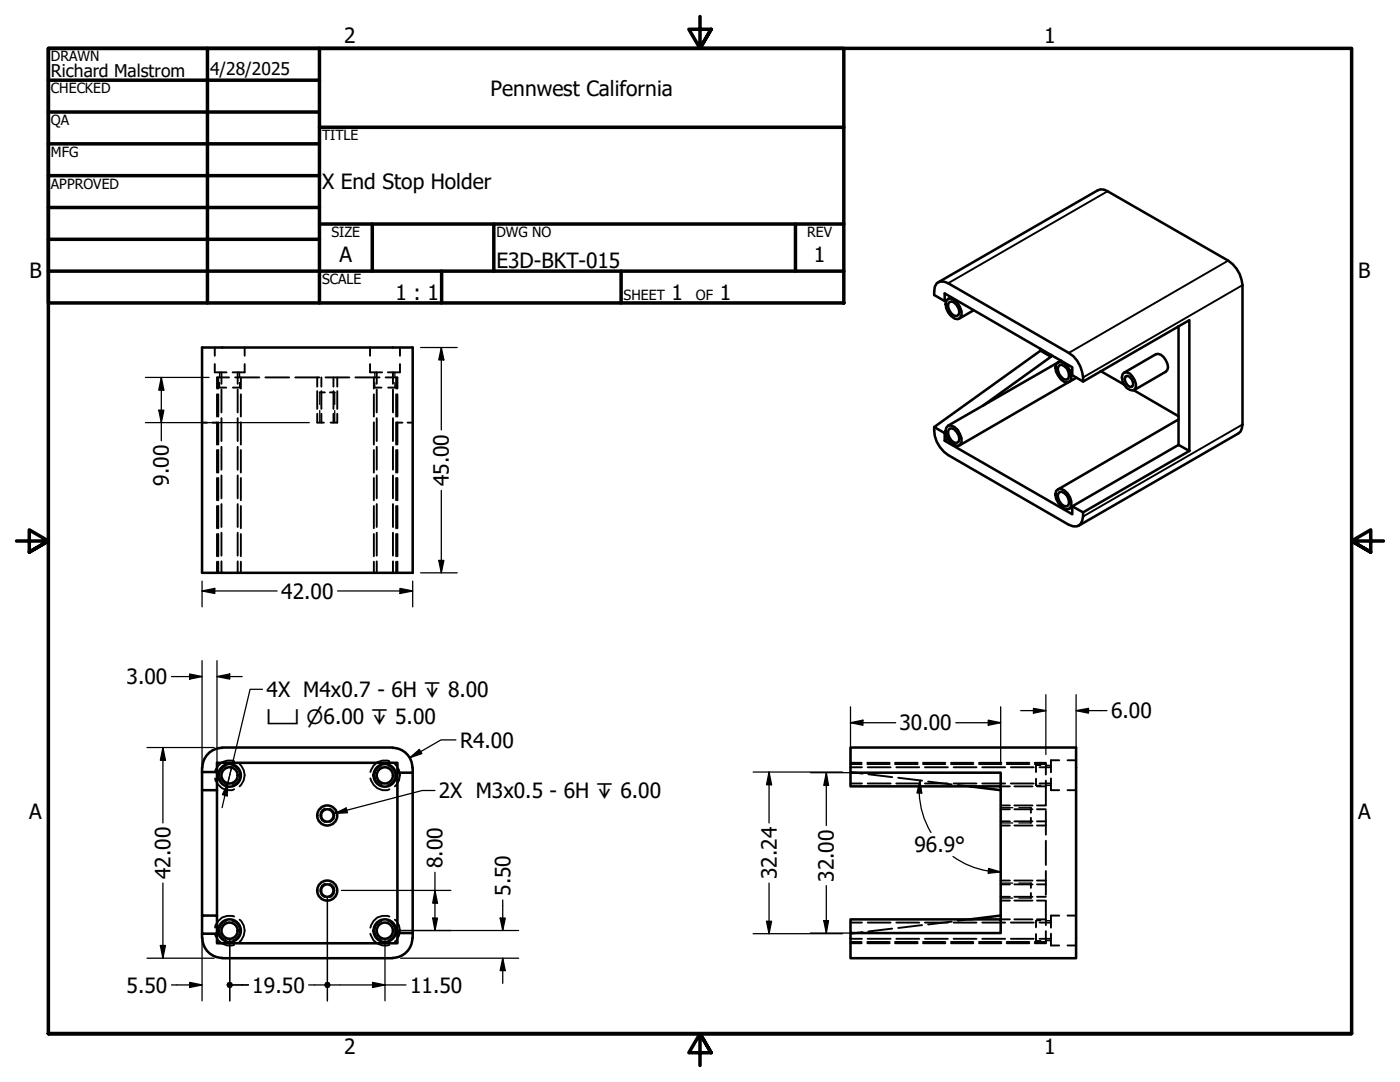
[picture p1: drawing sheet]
<svg xmlns="http://www.w3.org/2000/svg" width="279mm" height="216mm" viewBox="0 0 279 216" stroke-linecap="round" stroke-linejoin="round" font-family="sans-serif">
<!-- layer: Hidden Narrow (ANSI) -->
<g fill="none" stroke="#000" stroke-width=".25">
<path d="M43.8 74.3v1M43.8 76.3v1M47.8 74.3v1M47.8 76.3v1M63.8 78.3v2.4M66.8 78.3v2.4M74.8 74.3v1M74.8 76.3v1M78.8 74.3v1M78.8 76.3v1M63.8 81.9v2.4M66.8 81.9v2.4"/>
<path d="M45.2 152.8a2 2 0 0 0-1.4 1.9 2 2 0 0 0 1.4 1.9M46.4 152.8a1.9 1.9 0 0 1 1.5 1.9 1.9 1.9 0 0 1-1.5 1.8M76.2 152.8a2 2 0 0 0-1.4 1.9 2 2 0 0 0 1.4 1.9M77.4 152.8a1.9 1.9 0 0 1 1.4 1.9 1.9 1.9 0 0 1-1.4 1.8M206.8 152.7h.9M206.8 156.7h.9M208.7 152.7h1M208.7 156.7h1M64.9 176.3a1.45 1.45 0 0 0-1.1 1.4 1.45 1.45 0 0 0 1.1 1.4M64.9 161.3a1.45 1.45 0 0 0-1.1 1.4 1.45 1.45 0 0 0 1.1 1.4M65.8 176.3a1.47 1.47 0 0 1 1 1.4 1.47 1.47 0 0 1-1 1.4M65.8 161.3a1.47 1.47 0 0 1 1 1.4 1.47 1.47 0 0 1-1 1.4"/>
<path d="M199.7 179.2h2.4M199.7 176.2h2.4M199.7 164.2h2.4M199.7 161.2h2.4M203.3 179.2h2.4M203.3 176.2h2.4M203.3 164.2h2.4M203.3 161.2h2.4M45.2 183.8a2 2 0 0 0-1.4 1.9 2 2 0 0 0 1.4 1.9M46.4 183.8a1.94 1.94 0 0 1 1.5 1.9 1.94 1.94 0 0 1-1.5 1.9M76.2 183.8a2 2 0 0 0-1.4 1.9 2 2 0 0 0 1.4 1.9M77.4 183.8a1.94 1.94 0 0 1 1.4 1.9 1.94 1.94 0 0 1-1.4 1.9"/>
<path d="M206.8 183.7h.9M206.8 187.7h.9M208.7 183.7h1M208.7 187.7h1"/>
</g>
<!-- layer: Hidden (ANSI) -->
<g fill="none" stroke="#000" stroke-width=".38">
<path d="M42.9 72.6v1.7h2.3M42.9 69.3v1.7M43.3 78.7v4.4M43.6 75.3v2.2M43.6 78.7v4.4M43.8 77.3h1.3M44.2 74.3v2.3M44.2 77.7v4.6M45.7 75.3h-2.4v2.2M46.5 77.3h1.3M46.9 75.3h4.9M47.4 74.3v2.3"/>
<path d="M47.4 77.7v4.6M48.1 75.3v2.2M48.1 78.7v4.4M48.8 72.6v1.7h-2.4M48.8 69.3v1.7M53 75.3h4.7M58.9 75.3h4.9M63.3 75.3v1.9M63.3 78v3.6M63.8 78.3h1M64.1 75.3v1.9M64.1 78v3.6"/>
<path d="M65 75.3h4.7M65.8 78.3h1M66.5 75.3v1.9M66.5 78v3.6M67.3 75.3v1.9M67.3 78v3.6M70.9 75.3h4.9M73.9 72.6v1.7h2.4M73.9 69.3v1.7M74.6 75.3v2.2M74.6 78.7v4.4M74.8 77.3h1.3"/>
<path d="M75.2 74.3v2.3M75.2 77.7v4.6M77 75.3h2.3v2.2M77.5 77.3h1.3M78.4 74.3v2.3M78.4 77.7v4.6M79.1 75.3v2.2M79.1 78.7v4.4M79.3 78.7v4.4M79.8 72.6v1.7h-2.4M79.8 69.3v1.7M40.3 84.3h1"/>
<path d="M42.4 84.3h.9M43.3 84.3v4.4M43.3 89.8v4.5M43.3 95.4v4.4M43.6 84.3v4.4M43.6 89.8v4.5M43.6 95.4v4.4M44.2 83.4v4.6M44.2 89.2v4.5M44.2 94.9v4.5M47.4 83.4v4.6M47.4 89.2v4.5"/>
<path d="M47.4 94.9v4.5M48.1 84.3v4.4M48.1 89.8v4.5M48.1 95.4v4.4M63.3 82.5v1.8h1.3M64.1 82.5v1.8M66.5 82.5v1.8M67.3 82.5v1.8h-1.3M74.6 84.3v4.4M74.6 89.8v4.5M74.6 95.4v4.4M75.2 83.4v4.6"/>
<path d="M75.2 89.2v4.5M75.2 94.9v4.5M78.4 83.4v4.6M78.4 89.2v4.5M78.4 94.9v4.5M79.1 84.3v4.4M79.1 89.8v4.5M79.1 95.4v4.4M79.3 84.3h1M79.3 84.3v4.4M79.3 89.8v4.5M79.3 95.4v4.4"/>
<path d="M81.3 84.3h1.1M43.3 101v4.4M43.3 106.6v4.4M43.3 112.1v2.2M43.6 101v4.4M43.6 106.6v4.4M43.6 112.1v2.2M44.2 100.6v4.6M44.2 106.3v4.6M44.2 112v2.3M47.4 100.6v4.6M47.4 106.3v4.6"/>
<path d="M47.4 112v2.3M48.1 101v4.4M48.1 106.6v4.4M48.1 112.1v2.2M74.6 101v4.4M74.6 106.6v4.4M74.6 112.1v2.2M75.2 100.6v4.6M75.2 106.3v4.6M75.2 112v2.3M78.4 100.6v4.6M78.4 106.3v4.6"/>
<path d="M78.4 112v2.3M79.1 101v4.4M79.1 106.6v4.4M79.1 112.1v2.2M79.3 101v4.4M79.3 106.6v4.4M79.3 112.1v2.2M42.9 155.3a2.85 2.85 0 0 0 3.8 2.2M46.7 151.9a2.85 2.85 0 0 0-3.8 2.2M47.8 152.5a2.94 2.94 0 0 1 0 4.4M73.9 155.3a2.85 2.85 0 0 0 3.8 2.2M77.7 151.9a2.85 2.85 0 0 0-3.8 2.2"/>
<path d="M78.8 152.5a2.94 2.94 0 0 1 0 4.4M169.7 153.1h2.3M169.7 156.3h2.3M169.7 152.5h2.3M169.7 154.1l2.4 .3M169.7 152.2h2.3M173.1 152.5h4.4M173.1 152.2h4.4M173.2 153.1h4.5M173.2 156.3h4.5M173.3 154.5l4.8 .6M178.6 152.5h4.5"/>
<path d="M178.6 152.2h4.5M178.9 153.1h4.6M178.9 156.3h4.6M179.3 155.2l4.7 .6M184.2 152.5h4.5M184.2 152.2h4.5M184.6 153.1h4.6M184.6 156.3h4.6M185.2 156l4.7 .5M189.8 152.5h4.4M189.8 152.2h4.4M190.3 153.1h4.6"/>
<path d="M190.3 156.3h4.6M191.1 156.7l2.4 .2M195.4 152.5h4.4M195.4 152.2h4.4M196 153.1h4.6M196 156.3h4.6M199.7 156.9h1.8M200.9 152.5h4.5M200.9 152.2h4.5M201.7 153.1h4.6M201.7 156.3h4.6M202.4 156.9h3.7"/>
<path d="M206.5 152.2h2.2v2.4M206.5 152.5h2.2M206.8 152.7v1.4M206.8 155.4v1.3M206.9 156.9h1.8M207.5 153.1h2.2M207.5 156.3h2.2M208.7 155.8v4.8M209.7 155.3v2.4h1.7M211.4 151.7h-1.7v2.4M213 151.7h1.8M213 157.7h1.8"/>
<path d="M199.7 178.9h1.8M199.7 176.5h1.8M199.7 163.9h1.8M199.7 161.5h1.8M199.7 164.7h1.8M199.7 160.7h1.8M199.7 179.7h1.8M199.7 175.7h1.8M202.4 178.9h3.7M202.4 176.5h3.7M202.4 163.9h3.7M202.4 161.5h3.7"/>
<path d="M202.4 164.7h3.7M202.4 160.7h3.7M202.4 179.7h3.7M202.4 175.7h3.7M205.7 161.2v1M205.7 163.2v1M205.7 176.2v1M205.7 178.2v1M206.9 178.9h1.8M206.9 176.5h1.8M206.9 163.9h1.8M206.9 161.5h1.8"/>
<path d="M206.9 164.7h1.8M206.9 160.7h1.8M206.9 179.7h1.8M206.9 175.7h1.8M208.7 161.8v4.8M208.7 167.8v4.8M208.7 173.8v4.8M208.7 179.8v4.8M42.9 186.3a2.94 2.94 0 0 0 3.8 2.2M46.7 182.9a2.84 2.84 0 0 0-3.8 2.2M47.8 183.5a2.87 2.87 0 0 1 0 4.4M73.9 186.3a2.94 2.94 0 0 0 3.8 2.2"/>
<path d="M77.7 182.9a2.84 2.84 0 0 0-3.8 2.2M78.8 183.5a2.87 2.87 0 0 1 0 4.4M169.7 184.1h2.3M169.7 187.3h2.3M169.7 188h2.3M169.7 188.2h2.3M172.1 186l-2.4 .3M173.1 188h4.4M173.1 188.2h4.4M173.2 184.1h4.5M173.2 187.3h4.5M178.1 185.3l-4.8 .6"/>
<path d="M178.6 188h4.5M178.6 188.2h4.5M178.9 184.1h4.6M178.9 187.3h4.6M184 184.6l-4.7 .6M184.2 188h4.5M184.2 188.2h4.5M184.6 184.1h4.6M184.6 187.3h4.6M189.8 188h4.4M189.8 188.2h4.4M189.9 183.9l-4.7 .6"/>
<path d="M190.3 184.1h4.6M190.3 187.3h4.6M193.5 183.5l-2.4 .2M195.4 188h4.4M195.4 188.2h4.4M196 184.1h4.6M196 187.3h4.6M199.7 183.5h1.8M200.9 188h4.5M200.9 188.2h4.5M201.7 184.1h4.6M201.7 187.3h4.6"/>
<path d="M202.4 183.5h3.7M206.5 188h2.2M206.8 183.7v1.3M206.8 186.4v1.3M206.9 183.5h1.8M207.5 184.1h2.2M207.5 187.3h2.2M208.7 185.8v2.4h-2.2M209.7 186.3v2.4h1.7M211.4 182.7h-1.7v2.4M213 182.7h1.8M213 188.7h1.8"/>
</g>
<!-- layer: Visible (ANSI) -->
<g fill="none" stroke="#000" stroke-width=".51">
<path d="M187.3 56.3l31.8-18.3 .5-.2h.7l.7 .4 24.1 13.8a6.4 6.4 0 0 1 2.9 4.9v27.8l-.4 1.4-.5 .4-31.8 18.4M188.9 59.9l-.4 .2-2.1-1.2 .2-1.7a1.66 1.66 0 0 1 2.6-.7l24.1 13.9a6.4 6.4 0 0 1 2.9 5.7M189.2 59.6a2.19 2.19 0 0 1 2.4 1.7l.3 .8v.8l-.3 .5-.5 .3a3 3 0 0 1-2.3-3.7zM189.8 59.3l-.6 .4M40.3 69.3h42.1v45h-42.1zM188.5 60.1v-1.6l25.5 14.8v1.6l2.2 1.2 21.2-12.2v26.1l-21.2 12.2-2.2-1.2 21.2-12.2 2.2 1.2M189.5 60.3l.4-.2a2.26 2.26 0 0 1 1.4 2.7l-.4 .3a2.03 2.03 0 0 1-1.7-2.5zM194.3 61.9l-2.8 1.7M207.6 69.6v.4l-21.2 15.2 2.1 1.2M207.6 70l2.1 1.2M209.7 71.2l-13.5 9.8M209.7 70.8v.4"/>
<path d="M210.8 72.7l.4-.4a2.29 2.29 0 0 1 2.4 1.6l.2 .9v.8l-.2 .5a1.66 1.66 0 0 1-2.4-1.1l-.4-.8-.2-.9zM211.4 72.9l.4-.1a2.15 2.15 0 0 1 1.4 2.7l-.3 .3-.6-.1a2.47 2.47 0 0 1-1.2-2.4zM211.8 71.9l-22.6 13.1M214.8 75.4l-23.3 13.5M219.6 74l4.8 2.8M224 74.7l.3-.3 .6-.1a2.96 2.96 0 0 1 1.8 2.9l-.3 .5a1.62 1.62 0 0 1-2.1-.9l-.4-1.5zM224.3 74.4l6.4-3.7a1.74 1.74 0 0 1 2 1.2 1.64 1.64 0 0 1 0 2.3l-6.4 3.7M224.6 75.1a1.2 1.2 0 0 1 1.5 1.2v.6l-.2 .3a1.51 1.51 0 0 1-1.3-2.1zM226.3 77.9l8.9 5.2M235.2 65.1v23.7M186.4 85.2a6.1 6.1 0 0 0 2.8 5.6l24.1 13.9a1.64 1.64 0 0 0 2.7-.8l.2-1.7M188.5 86.4v1.5l25.5 14.7v-1.6"/>
<path d="M188.7 86.3l-.2 .1M188.8 85.3l.4-.3a2.19 2.19 0 0 1 2.4 1.6l.3 .8v.8l-.3 .6a1.82 1.82 0 0 1-2.4-1.1l-.4-.9-.1-.8zM189.2 87.6l-.7 .3M189.5 85.5h.4a2.26 2.26 0 0 1 1.4 2.6l-.4 .3a2 2 0 0 1-1.4-2.9zM210.8 98l.4-.4a2.29 2.29 0 0 1 2.4 1.7l.2 .8v.7l-.2 .6a1.78 1.78 0 0 1-2.4-1.1l-.4-.8-.2-.8zM211.4 98.2l.4-.1a2.12 2.12 0 0 1 1.4 2.7l-.3 .2a2.01 2.01 0 0 1-1.8-2.4zM235.2 83.7l-24.1 14M214 101.2l-.6 .3M40.3 154.1v32.2h3v-3.6h-3M40.3 154.1h3v3.6h-3M40.3 153.2v.9M43.3 154.1v-1.9h36v2"/>
<path d="M43.3 157.7v25M44.3 149.2h34.1M44.4 149.2a4 4 0 0 0-4 4M78.3 149.2a4 4 0 0 1 4 4M79.3 154.2h3.1v32h-3.1zM82.4 153.2v1M169.7 154.2v-5h45.1v42h-45.1v-5M193.5 156.9l6.2 .8M199.7 156.9h-30v-2.7h30v32h-30v-2.7h30M40.3 186.3v.9M40.4 187.2a4 4 0 0 0 4 3.9M44.3 191.2h34.1"/>
<path d="M79.3 186.2v2h-36v-1.9M82.3 187.2a4 4 0 0 1-4 3.9M82.4 186.2v1M199.7 182.7l-6.2 .8"/>
<circle cx="45.8" cy="154.7" r="1.62"/>
<circle cx="45.8" cy="154.7" r="2.25"/>
<circle cx="76.8" cy="154.7" r="1.62"/>
<circle cx="76.8" cy="154.7" r="2.25"/>
<circle cx="65.3" cy="162.7" r="1.24"/>
<circle cx="65.3" cy="177.7" r="1.24"/>
<circle cx="65.3" cy="162.7" r="2"/>
<circle cx="65.3" cy="177.7" r="2"/>
<circle cx="45.8" cy="185.7" r="1.62"/>
<circle cx="45.8" cy="185.7" r="2.25"/>
<circle cx="76.8" cy="185.7" r="1.62"/>
<circle cx="76.8" cy="185.7" r="2.25"/>
</g>
<!-- layer: Visible Narrow (ANSI) -->
<path d="M221 38.2l-31.8 18.3M245.1 52l-31.8 18.4M248 56.9l-31.8 18.4M248 84.7l-31.8 18.4" fill="none" stroke="#000" stroke-width=".38"/>
<!-- layer: Border (ANSI) -->
<g fill="none" stroke="#000" stroke-width=".7">
<path d="M9.7 9.7h158.7v50.8h-158.7zM9.7 16h54.1M41.4 9.7v50.8M63.8 9.7v50.8M139.7 3.3v6.4l-2.2-3.9h4.4l-2.2 3.9 2.2-3.9M9.7 22.4h54.1M9.7 28.7h54.1M9.7 35.1h54.1M63.8 25.4h104.6M9.7 41.4h54.1M9.7 47.8h54.1M9.7 54.1h158.7"/>
<path d="M63.8 44.7h104.6M74.3 44.7v9.4M88.1 54.1v6.4M98.6 44.7v9.4M124 54.1v6.4M158.7 44.7v9.4M3.3 107.9h6.4l-3.9-2.2v4.5l3.9-2.3-3.9 2.3M276.1 107.9h-6.4l3.9-2.2v4.5l-3.9-2.3 3.9 2.3M9.7 206.2v-196.5h260v196.5h-260h260M141.9 210.1l-2.2-3.9 2.2 3.9h-4.4l2.2-3.9v6.4"/>
</g>
<!-- layer: Dimension (ANSI) -->
<g fill="none" stroke="#000" stroke-width=".25">
<path d="M29 75.3h12.7M32.2 75.3l.5 2.6h-1zM32.2 75.3v12.6M83.9 69.3h7.3M88.1 69.3l.5 2.5h-1zM88.1 69.3v16.5M29 84.3h32.7M31.7 81.9h1l-.5 2.4zM88.1 97.9v16.4M40.3 117.9l2.6-.5v1zM40.3 117.9h15M40.3 116v5.1"/>
<path d="M67.4 117.9h15M79.8 117.4l2.6 .5-2.6 .5zM82.4 116v5.1M83.9 114.3h7.3M87.6 111.8h1l-.5 2.5zM34.2 135h6.1M37.8 134.5l2.5 .5-2.5 .5zM40.3 131.8v24.3M43.3 135l2.5-.5v1zM43.3 135h5M43.3 131.8v24.3M208.7 138.6v12"/>
<path d="M214.8 138.6v13M29.3 149.2h13.4M32.5 149.2l.5 2.5h-1zM32.5 149.2v15M81.8 151.2l1.9-1.7 .5 .9zM91 147.6h-3l-6.2 3.6M150.3 154.1h17.8M153.5 154.1l.5 2.5h-1zM153.5 154.1v10.1M161.7 154.2h36.4M164.9 154.2l.5 2.5h-1zM164.9 154.2v10.5"/>
<path d="M169.7 144.2l2.5-.5v1zM169.7 144.2h9.1M169.7 141v11.6M183.6 155.8l.4 2.4h-1zM183.6 155.8a16.2 16.2 0 0 0 2.2 10.3M190.8 144.2h8.9M197.2 143.7l2.5 .5-2.5 .5zM199.7 141v11.6M203.7 141.8h5M206.2 141.4l2.5 .4-2.5 .5zM214.8 141.8l2.4-.4v.9zM214.8 141.8h6.1"/>
<path d="M32.5 176.2v15M65.3 179.3v20.4M68.1 177.7h21.9M86.8 177.7l.5 2.5h-.9zM86.8 174.1v11.6M100.3 179.6v6.1M153.5 176.2v10.1M164.9 176.7v9.5M190.2 170.9a16.3 16.3 0 0 0 7 2.9M197.2 173.7l2.5 .3M197.3 173.3l2.4 .7-2.5 .2zM29.3 191.2h13.4"/>
<path d="M32 188.7h1l-.5 2.5zM34.2 196.5h6.1M37.8 196l2.5 .5-2.5 .5zM40.3 184.3v15.4M45.8 187.3v12.4M46.5 196.5h3.1M61.6 196.5h3.1M66 196.5h15M74.4 196l2.4 .5-2.4 .5zM76.8 187.3v12.4M78.4 185.7h25.1M79.9 191.2h23.6"/>
<path d="M86.4 183.2h.9l-.5 2.5zM99.8 183.2h1l-.5 2.5zM100.3 191.2l.5 2.5h-1zM100.3 191.2v5M150.3 186.3h17.8M153 183.8h1l-.5 2.5zM161.7 186.2h36.4M164.4 183.7h1l-.5 2.5z"/>
</g>
<g fill="#000">
<path d="M32.2 75.3l.5 2.6h-1zM88.1 69.3l.5 2.5h-1zM31.7 81.9h1l-.5 2.4zM40.3 117.9l2.6-.5v1zM79.8 117.4l2.6 .5-2.6 .5zM87.6 111.8h1l-.5 2.5zM37.8 134.5l2.5 .5-2.5 .5zM43.3 135l2.5-.5v1zM32.5 149.2l.5 2.5h-1zM81.8 151.2l1.9-1.7 .5 .9zM153.5 154.1l.5 2.5h-1zM164.9 154.2l.5 2.5h-1z"/>
<path d="M169.7 144.2l2.5-.5v1zM183.6 155.8l.4 2.4h-1zM197.2 143.7l2.5 .5-2.5 .5zM206.2 141.4l2.5 .4-2.5 .5zM214.8 141.8l2.4-.4v.9zM197.3 173.3l2.4 .7-2.5 .2zM32 188.7h1l-.5 2.5zM37.8 196l2.5 .5-2.5 .5zM74.4 196l2.4 .5-2.4 .5zM86.4 183.2h.9l-.5 2.5zM86.8 177.7l.5 2.5h-.9zM99.8 183.2h1l-.5 2.5z"/>
<path d="M100.3 191.2l.5 2.5h-1zM153 183.8h1l-.5 2.5zM164.4 183.7h1l-.5 2.5z"/>
<circle cx="45.8" cy="196.5" r=".63"/>
<circle cx="65.3" cy="196.5" r=".63"/>
</g>
<!-- layer: Symbol (ANSI) -->
<path d="M52.4 137.5h-2.5l-4.4 18.8M45.5 156.3l-.2 2.5-.9-.2zM45.5 156.3l-1.2 4.9M46.2 153.1l-.7 3.2M86.8 157.7h-2.5l-17.5 4.6M66.8 162.3l2.3-1.1 .2 1z" fill="none" stroke="#000" stroke-width=".25"/>
<path d="M45.5 156.3l-.2 2.5-.9-.2zM66.8 162.3l2.3-1.1 .2 1z" fill="#000"/>
<g font-size="4.2">
<text x="68.7" y="8.6">2</text>
<text x="208.4" y="8.6">1</text>
<text x="97.9" y="19.1">Pennwest California</text>
<text x="64.3" y="37.7">X End Stop Holder</text>
<text x="67.8" y="52.2">A</text>
<text x="99.1" y="53.5">E3D-BKT-015</text>
<text x="162.4" y="52.2">1</text>
<text x="5.9" y="55.5">B</text>
<text x="78.9" y="59.9">1 : 1</text>
<text x="134" y="59.9">1</text>
<text x="143.6" y="59.9">1</text>
<text x="271.1" y="55.5">B</text>
<text x="33.7" y="96.9" transform="rotate(-90 33.7 96.9)">9.00</text>
<text x="89.6" y="97" transform="rotate(-90 89.6 97)">45.00</text>
<text x="56.1" y="119.4">42.00</text>
<text x="25.3" y="136.5">3.00</text>
<text x="53.2" y="139.1">4X M4x0.7 - 6H ↧ 8.00</text>
<text x="221.7" y="143.3">6.00</text>
<text x="91.8" y="149.2">R4.00</text>
<text x="179.5" y="145.7">30.00</text>
<text x="87.6" y="159.3">2X M3x0.5 - 6H ↧ 6.00</text>
<text x="5.8" y="163.4">A</text>
<text x="271" y="163.4">A</text>
<text x="88.3" y="173.2" transform="rotate(-90 88.3 173.2)">8.00</text>
<text x="182.5" y="170">96.9°</text>
<text x="34" y="175.4" transform="rotate(-90 34 175.4)">42.00</text>
<text x="101.9" y="178.8" transform="rotate(-90 101.9 178.8)">5.50</text>
<text x="155" y="175.4" transform="rotate(-90 155 175.4)">32.24</text>
<text x="166.4" y="176" transform="rotate(-90 166.4 176)">32.00</text>
<text x="25.3" y="198.1">5.50</text>
<text x="50.4" y="198.1">19.50</text>
<text x="81.9" y="198.1">11.50</text>
<text x="68.7" y="210.3">2</text>
<text x="208.4" y="210.3">1</text>
</g>
<text font-size="3.9" x="53.2" y="144.4">⌴ ⌀6.00 ↧ 5.00</text>
<g font-size="3.5">
<text x="10.2" y="15.4">Richard Malstrom</text>
<text x="41.9" y="14.9">4/28/2025</text>
</g>
<g font-size="2.8">
<text x="10.2" y="12.2">DRAWN</text>
<text x="10.2" y="18.6">CHECKED</text>
<text x="10.2" y="25">QA</text>
<text x="64.3" y="27.9">TITLE</text>
<text x="10.2" y="31.3">MFG</text>
<text x="10.2" y="37.7">APPROVED</text>
<text x="66.2" y="47.3">SIZE</text>
<text x="99.1" y="47.3">DWG NO</text>
<text x="161.1" y="47.2">REV</text>
<text x="64.3" y="56.7">SCALE</text>
<text x="124.5" y="59.9">SHEET</text>
<text x="138.9" y="59.9">OF</text>
</g>
</svg>
